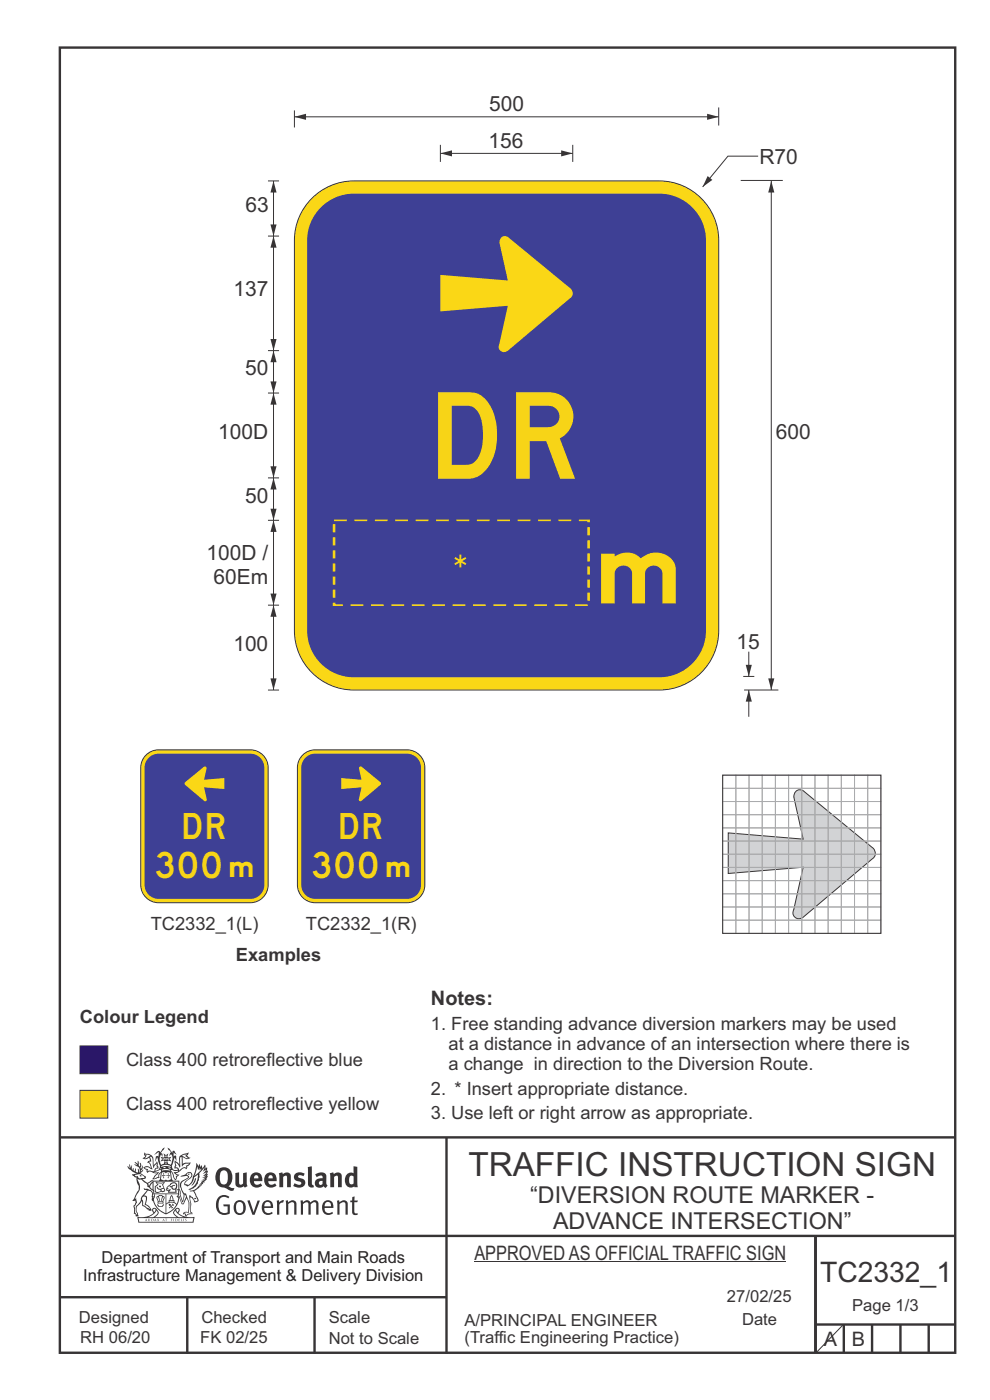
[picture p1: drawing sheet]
<svg xmlns="http://www.w3.org/2000/svg" width="210mm" height="297mm" viewBox="0 0 210 297" stroke-linecap="round" stroke-linejoin="round" font-family="sans-serif">
<g fill="none" stroke="#373435" stroke-width=".51">
<path d="M12.7 10.1h189.9v276.9h-189.9zM12.7 241.3h190M94.7 241.4v45.8M12.7 275.2h82M12.7 262.2h190.1M39.7 275.2v12M66.7 275.2v12M173 262.1v24.9M173 281h29.6M179 281v6M185 281v6M191 281v6"/>
<path d="M197 281v6"/>
</g>
<g fill="#373435">
<path d="M47 248.4a2.55 2.55 0 0 0 0 2.7l.3 .2a.81 .81 0 0 0 1-1v-.5a1.04 1.04 0 0 0-1.1-1.5zM46.3 248.1a1.82 1.82 0 0 1 2.1-.2 1.82 1.82 0 0 1 .9 1.8 2.29 2.29 0 0 1-.8 2l.7 .3h.5l-.2 .6a2.87 2.87 0 0 1-2-.7 2.12 2.12 0 0 1-1.7-3.1z" fill-rule="evenodd"/>
<path d="M49.9 248.9l.8-.2v2a.46 .46 0 0 0 .3 .6 .46 .46 0 0 0 .6-.3v-2.1l.7-.2v2.4l.2 .5-.5 .3-.3-.3a1.02 1.02 0 0 1-1.2 .3 1.02 1.02 0 0 1-.6-1.1z" fill-rule="evenodd"/>
<path d="M54 249.5l-.1 .5h.9a.49 .49 0 0 0-.2-.6 .49 .49 0 0 0-.6 .1zM53.4 249.1a1.34 1.34 0 0 1 1.6-.2 1.34 1.34 0 0 1 .6 1.5v.2h-1.7a.77 .77 0 0 0 .5 .8 .77 .77 0 0 0 .9-.4l.3 .5a1.59 1.59 0 0 1-2 .2 1.59 1.59 0 0 1-.5-2.1z" fill-rule="evenodd"/>
<path d="M57 249.5l-.1 .5h1a.49 .49 0 0 0-.2-.6 .49 .49 0 0 0-.7 .1zM56.4 249.1a1.34 1.34 0 0 1 1.6-.2 1.34 1.34 0 0 1 .7 1.5v.2h-1.8a.77 .77 0 0 0 .5 .8 .77 .77 0 0 0 .9-.4l.4 .5a1.59 1.59 0 0 1-2.1 .2 1.59 1.59 0 0 1-.5-2.1z" fill-rule="evenodd"/>
<path d="M59.2 248.9l.7-.2 .1 .4a.95 .95 0 0 1 1-.3 .95 .95 0 0 1 .7 .8v2.3h-.8v-2.3a.46 .46 0 0 0-.8 .1v2.2h-.8z" fill-rule="evenodd"/>
<path d="M62.6 249.1a1.75 1.75 0 0 1 2-.1l-.2 .5-.6-.2a.43 .43 0 0 0-.6 .3l.4 .3a1.04 1.04 0 0 1 1.2 1.1 1.04 1.04 0 0 1-1.4 1l-1.2-.4 .3-.6 1 .4 .4-.4a.88 .88 0 0 0-1-.5l-.4-.2-.1-.4z" fill-rule="evenodd"/>
<path d="M65.3 247.6l.8-.2 .1 3.8 .3 .2 .1 .4a.88 .88 0 0 1-1 0 .88 .88 0 0 1-.3-1z" fill-rule="evenodd"/>
<path d="M67.8 250.6a.43 .43 0 0 0-.1 .7 .43 .43 0 0 0 .7-.1v-.7zM66.8 249.1a1.7 1.7 0 0 1 2.4 .1v1.9l.3 .4-.4 .5-.5-.4a1.03 1.03 0 0 1-1.7-.1 1.03 1.03 0 0 1 .8-1.5h.7v-.4a.8 .8 0 0 0-1.2 .1z" fill-rule="evenodd"/>
<path d="M70 248.9l.7-.2 .1 .4a.95 .95 0 0 1 1-.3 .95 .95 0 0 1 .7 .8v2.3h-.8v-2.3a.46 .46 0 0 0-.8 .1v2.2h-.8z" fill-rule="evenodd"/>
<path d="M74.3 249.5a1.48 1.48 0 0 0 0 1.7h.5l.2-.1v-1.5l-.3-.2zM75 247.4l.8 .1 .1 4.4h-.7l-.1-.2a1.26 1.26 0 0 1-1.4 0 1.26 1.26 0 0 1-.5-1.3 1.29 1.29 0 0 1 .4-1.4 1.29 1.29 0 0 1 1.4-.1z" fill-rule="evenodd"/>
<path d="M46.4 253.9a1.72 1.72 0 0 1 2.3 0l-.3 .3a1.24 1.24 0 0 0-1.4-.2 1.24 1.24 0 0 0-.6 1.4 1.49 1.49 0 0 0 1.2 1.9l.7-.1v-1.3h-.8l-.1-.4h1.3v1.9a1.93 1.93 0 0 1-2.2 0 1.93 1.93 0 0 1-.7-2.2l.2-.8z" fill-rule="evenodd"/>
<path d="M50.4 255.1a1.65 1.65 0 0 0 .2 2.2 .99 .99 0 0 0 1-1.4 .78 .78 0 0 0-.4-.8 .78 .78 0 0 0-.8 0zM50 254.9a1.33 1.33 0 0 1 1.6-.1 1.33 1.33 0 0 1 .5 1.4 1.31 1.31 0 0 1-1.3 1.6 1.31 1.31 0 0 1-1.2-1.6v-.6z" fill-rule="evenodd"/>
<path d="M52.5 254.7l.4-.1 .9 2.6 .8-2.5h.5l-1.1 3h-.5z" fill-rule="evenodd"/>
<path d="M56.3 255.2l-.2 .7h1.3a.7 .7 0 0 0-.3-.8 .7 .7 0 0 0-.8 .1zM55.9 255a1.22 1.22 0 0 1 1.5-.2 1.22 1.22 0 0 1 .5 1.5h-1.8a.93 .93 0 0 0 .5 1 .93 .93 0 0 0 1.1-.2l.2 .3a1.43 1.43 0 0 1-1.8 .1 1.43 1.43 0 0 1-.6-1.7z" fill-rule="evenodd"/>
<path d="M58.7 254.7l.4-.1 .1 .5 .4-.4 .6-.1-.2 .5a.66 .66 0 0 0-.8 .7v1.9h-.4z" fill-rule="evenodd"/>
<path d="M60.6 254.7l.4-.1 .1 .5a.94 .94 0 0 1 1-.5 .94 .94 0 0 1 .8 .8v2.3h-.5l-.1-2.5a.81 .81 0 0 0-1.2 .3v2.2h-.4z" fill-rule="evenodd"/>
<path d="M63.7 254.7l.5-.1 .1 .5 .4-.3a.78 .78 0 0 1 1.1 .3 .9 .9 0 0 1 1-.5 .9 .9 0 0 1 .8 .8v2.3h-.5l-.1-2.5a.67 .67 0 0 0-1.1 .3v2.2h-.5v-2.4l-.4-.3-.7 .4v2.3h-.5z" fill-rule="evenodd"/>
<path d="M69 255.2l-.1 .7h1.3a.7 .7 0 0 0-.3-.8 .7 .7 0 0 0-.9 .1zM68.7 255a1.22 1.22 0 0 1 1.5-.2 1.22 1.22 0 0 1 .5 1.5h-1.8a.93 .93 0 0 0 .4 1 .93 .93 0 0 0 1.2-.2l.1 .3a1.44 1.44 0 0 1-1.7 .1 1.44 1.44 0 0 1-.6-1.7z" fill-rule="evenodd"/>
<path d="M71.4 254.7l.5-.1 .1 .5a.94 .94 0 0 1 1-.5 .94 .94 0 0 1 .8 .8v2.3h-.5l-.1-2.5a.81 .81 0 0 0-1.2 .3v2.2h-.4z" fill-rule="evenodd"/>
<path d="M74.7 253.9l.5-.1v.9h.7l-.1 .3h-.6v2.2l.1 .2h.5l.1 .3a.75 .75 0 0 1-1.2-.6v-2.1h-.4v-.3h.4z" fill-rule="evenodd"/>
<path d="M30.8 244.9l1.1 .3-.9 .5h-.4l.6-.5zM31.8 245.4h.2a2.44 2.44 0 0 1 .4 1.9l.1 .5 .7-1-.1 .6 .3 .3a.57 .57 0 0 0-.6 .7l-1-.1-.5 .2 .2-.5-.8-.3 .7-.1 .9 .5 .1-.1-.6-1.3-.2-.2h.5zM30.7 244.4l-.1 .5 .2 .4-.6 .4a1.04 1.04 0 0 0 1.4-.1l.2 .6-.3 .1-.2 .4a.94 .94 0 0 1 .8 1.1l-.2-.1a1.16 1.16 0 0 0-1.5-.1l.3 .4 .4 .2 .1 .5 .2 .1 .1-.2a.94 .94 0 0 1 1.1 .2l.8 .1-1.2 1.2a1.13 1.13 0 0 0 1.2-.2l.4-.1-.1-.4 .5-.8a.83 .83 0 0 0-.6 1.1l-.3-.1-.7 .4 1.1-1.4-.5 .1-.5-.1 1.3-.5-.1-.1-.9 .4v-.3l.2-.2 .3 .1 .1-.3-.2-.4v-.6l-.1-.4-.7 1v-.7a1.42 1.42 0 0 0-1.6-1.8z" fill-rule="evenodd"/>
<path d="M38.5 245.2l.5-.2 .7-.1-.6 .3 .8 .5h-.3zM38.3 245.5l.2-.1 .1 2a1.69 1.69 0 0 1 1.6-.6l-.8 .5 .1 .5a1.1 1.1 0 0 0-1.5 .6l-.1-.5-.2-.2h-.5l.3-.4-.3-.7a1.42 1.42 0 0 1 .8 1.1l.2-.1zM37.1 246.2l.1 1-.2 .3 .1 .4h.5l.1 .2a.96 .96 0 0 1-1.1-.1l-.1 .1a1.06 1.06 0 0 0 1.3 .2v.1a.72 .72 0 0 1-1 .2l.3 .5 .6 .2-.4 .2-.1 .6-.2-.3-.4-1.1-.4-.4 .4 .9a1.54 1.54 0 0 0 .7 1.2l.2-.3a.58 .58 0 0 1 .4-.8l.2-.1h-.3l-.5-.3 .9-.5a.93 .93 0 0 1 1.2-.5v.2l.2-.2 .1-.5a.99 .99 0 0 0 .7-.8l-1.3 .1-.3 .2-.1-1.4 .9 .4 .9-.3h-.4l-.5-.4 .4-.7-.6 .2a1.46 1.46 0 0 0-1.4 2.1v.4l-.2-.4z" fill-rule="evenodd"/>
<path d="M35.6 248.9l.2 .1-.1 .3 .4 .1h-.4v.6l-.1-.6h-.3l.3-.1z" fill-rule="evenodd"/>
<path d="M34.6 248.9l.2 .1v.3l.3 .1h-.3l-.1 .6v-.6h-.4l.4-.1z" fill-rule="evenodd"/>
<path d="M34.3 248.8a.57 .57 0 0 1 .9 .2 .57 .57 0 0 1 .9-.2l.2 1.4h-.2a.57 .57 0 0 1-.9 0 .69 .69 0 0 1-1.1 0zM34.2 248.1l-.3 2.1-.2 .4h3l-.2-.4-.3-2.1h-.2v.2l-.8-.1-.8 .1v-.2z" fill-rule="evenodd"/>
<path d="M34.2 252.4a.3 .3 0 0 0 .6 0 .3 .3 0 0 0-.6 0zM33.3 250.9l.3 .3-.3 .4a.79 .79 0 0 0 0 1.3l.8-.2-.1-.3a.55 .55 0 0 1-.7-.6l.1-.1 .2 .3 .3 .2 .8-.2-.4-.7 .4-.4-.7 .2zM33 250.7l1.1 .2 .9-.2-.4 .6 .4 1.2a.56 .56 0 0 1-.8 .3l-.2 .1a.73 .73 0 0 1-.9 .1 .73 .73 0 0 1-.3-1v-.4l.6-.4z" fill-rule="evenodd"/>
<path d="M35.6 251.8l.7-.4a.58 .58 0 0 1 1-.1 .58 .58 0 0 1-.4 .9l-.3-.3a.43 .43 0 0 1 .6-.4 .57 .57 0 0 0-.8 .2l-.2-.1-.3 .1 .4 .2a.55 .55 0 0 0 .9 .4v.5h-1.3l.3-.4-.1-.1-.6 .1 .2-.3-.2-.1zM35.4 251.8l-.1 .2a.39 .39 0 0 0 .2 .6h.3l-.2 .4h1.9l-.1-.8a.86 .86 0 0 0-.1-1.3 .86 .86 0 0 0-1.3 .4z" fill-rule="evenodd"/>
<path d="M36 254.8h.8v.2h-.8zM36.4 253.8l.2 .8h-.4zM36.4 253.5l-.3 .5-.1 .6h-.2v.4l-.7 .4 .2 .1a1.48 1.48 0 0 1 2.1 .2l.2-.1-.6-.5v-.5h-.2l-.1-.6z" fill-rule="evenodd"/>
<path d="M35.8 255.4l.4 .1 .1 .3 .3-.2-.2-.2a.38 .38 0 0 1 .5 .5l-.2-.2-.3 .2 .3 .2-.3 .3-.1-.4-.4 .4-.1-.2 .4-.3-.1-.1-.2 .1z" fill-rule="evenodd"/>
<path d="M34.5 254h.2v.2l-.2 .6h-.2zM33.6 255.3h.9v.2a.55 .55 0 0 1-.8 .4v-.2l-.2-.1zM33.4 254h.2l.2 .8h-.2zM33.6 255l.8-.1 .1 .2h-.8zM33.8 253.7h.5l-.2 1.1h-.1zM33.3 253.8l-.1 .3 .3 1.1a.48 .48 0 0 0-.1 .6 .48 .48 0 0 0 .5 .2h.5a.49 .49 0 0 0 .2-.8l.3-1.1-.1-.3a1.42 1.42 0 0 0-1.5 0z" fill-rule="evenodd"/>
<path d="M33.7 251.5l.4 .1 .1 .3h-.3z" fill-rule="evenodd"/>
<path d="M41.3 250.1l.3-.2-.2 .8-.6 .8h-.2l.5-.7z" fill-rule="evenodd"/>
<path d="M39.7 249l.3-.2 .5 .2a.88 .88 0 0 1-.6 1.1 1.22 1.22 0 0 0-.8 1.3l.5 .2a.72 .72 0 0 0 .9-.4l.5-.8 .2-.6 .8-.6v.2a2.85 2.85 0 0 1-2 2.9l.1 .1a2.13 2.13 0 0 0 1.9-1.5v-.3a2.01 2.01 0 0 0 .3-1.7l1.1-1.3-.4 1 .7-.5-.7 1 .8-.4-.8 .8 .7-.2-.9 .6 .8-.1-.8 .4h.7l-.8 .3 .3 .2h-.4l.2 .3h-.4l.2 .3h-.4l.1 .2h-.1a2.16 2.16 0 0 1-2 1.1l.1 .2 .4-.1a.76 .76 0 0 1 .7 .8l.5 1.2-.6 .2a1.45 1.45 0 0 0-1.1-1.3l.2 1.8-.1 1.8 .4 .3a1.07 1.07 0 0 0-1.2 .4v-.3l-.5-.2a.87 .87 0 0 1 1.1-.1v-.7a4.4 4.4 0 0 0-.6-3.1l-.1-.3h-.2a2.16 2.16 0 0 1-.7-2.2l.3-.4 1.2-.7a.55 .55 0 0 0-.4-.8zM37.8 252.4a.76 .76 0 0 1 .3 1.1l.6 1.6 .4-1.7 .2 .1a.61 .61 0 0 1-.1 .9l-.3 .8-.2 .1-.7-1.6-.3 .1a1.18 1.18 0 0 0 .1-1.4zM41.8 247.5l.2 .7 .3-.5v.6l.4-.5a1.9 1.9 0 0 1-1.2 1.4l-.3 .3zM38.2 249.6l1.4-.2 .2 .2v.3l-.5 .2a1.26 1.26 0 0 0-.9 1.9l.2 .7a1.84 1.84 0 0 1 .1 2.1l-.4-1.4a.96 .96 0 0 0-.4-1.2l-.4 .2a.78 .78 0 0 1 0 1.3l.1 .3h.4l.4 1.1a.38 .38 0 0 0 .2 .4 .38 .38 0 0 0 .4-.1l.6-1.2a2.94 2.94 0 0 1 .4 2.5l-.1 .4h-.8l-.3 .4v.2l.4-.1 .1 .4 .2 .1a1.02 1.02 0 0 1 1.3-.5v-.4l-.3-.1 .1-1.8-.3-1.3h.1a1.14 1.14 0 0 1 .8 1 .63 .63 0 0 0 .8-.2 .63 .63 0 0 0-.2-.9l-.6-1.2 .9-.6 .2-.4h.3l-.1-.2h.4l-.1-.3h.3l-.1-.3 .5-.1-.2-.2 .6-.4v-.2h-.2l.4-.5h-.3l.3-.5-.4 .1 .4-.5v-.3l-.3 .2 .2-.7-.1-.2-.4 .3v-.8l-.6 .8-.2-.8-.2 .5-.3-.7-.1 .6-.5-.8-.1 1.4-.6 1.8a1.81 1.81 0 0 1-1 1.5l-.6-.2a1.75 1.75 0 0 1 1.1-1.2 .75 .75 0 0 0 .1-1.3 .75 .75 0 0 0-1.2 .4z" fill-rule="evenodd"/>
<path d="M41.2 254.1h.3l.2 .2-.4 .1z" fill-rule="evenodd"/>
<path d="M29.4 258.4h11.6l-.1 .8h-11.4zM31.3 258.2l.5-.1a2.48 2.48 0 0 0 1.4-1.3l.3 .5-.5 .6-.5 .3zM32.5 256.6l.3-.2 .2 .1-.3 .7zM37.2 256.8a2.65 2.65 0 0 0 1.8 1.4h-1.1l-.5-.3-.5-.6zM37.4 256.5l.2-.1 .3 .2-.3 .6zM29.2 258.2l.1 1.2h11.8l.2-1.1-.2-.1a4.1 4.1 0 0 1-3.3-.9l.3-.4-.1-.6a1.06 1.06 0 0 0-1.3 1l.2 .4 .6 .5h-4.7l.3-.1a.84 .84 0 0 0 .6-.8 .84 .84 0 0 0-.5-.8l-.3-.2h-.5l-.1 .6 .3 .4a4.2 4.2 0 0 1-3.4 .9z" fill-rule="evenodd"/>
<path d="M31 258.7l.1 .2h-.2zM31 258.5l-.3 .6 .4-.2 .2 .2z" fill-rule="evenodd"/>
<path d="M31.3 258.6h.3v.4a.25 .25 0 0 0 .2-.1 .25 .25 0 0 0-.1-.3h.1a.29 .29 0 0 1 0 .4 .29 .29 0 0 1-.4 0 .29 .29 0 0 1 0-.4z" fill-rule="evenodd"/>
<path d="M32.2 258.6a.22 .22 0 0 1 .3 .2 .22 .22 0 0 1-.3 .2zM32 258.6l.1 .4a.33 .33 0 0 0 .4 0 .33 .33 0 0 0 0-.4 .33 .33 0 0 0-.5 0z" fill-rule="evenodd"/>
<path d="M32.9 258.7l.1 .2h-.2zM32.9 258.5l-.2 .6 .3-.2 .2 .2z" fill-rule="evenodd"/>
<path d="M33.3 258.6h.2l.1 .1 .2-.1-.2 .2 .2 .3-.3-.3-.1 .3h-.1l.2-.3z" fill-rule="evenodd"/>
<path d="M34.7 258.7l.1 .2h-.2zM34.7 258.5l-.3 .6 .4-.2 .2 .2z" fill-rule="evenodd"/>
<path d="M35 258.5h.5l-.2 .1v.5h-.2l.1-.5z" fill-rule="evenodd"/>
<path d="M36.2 258.6l.3-.1-.1 .1v.2h.1h-.1v.3h-.2z" fill-rule="evenodd"/>
<path d="M36.7 258.6h.2v.5h-.2z" fill-rule="evenodd"/>
<path d="M37.3 258.6a.22 .22 0 0 1 .3 .2 .22 .22 0 0 1-.3 .2zM37.1 258.6v.4a.33 .33 0 0 0 .5 0 .33 .33 0 0 0 0-.4 .33 .33 0 0 0-.5 0z" fill-rule="evenodd"/>
<path d="M37.8 258.6l.4-.1-.2 .1v.2h.1h-.1v.2l.2 .1h-.4z" fill-rule="evenodd"/>
<path d="M38.4 258.6h.2l-.1 .4 .2 .1h-.3z" fill-rule="evenodd"/>
<path d="M38.9 258.6h.2v.5h-.2z" fill-rule="evenodd"/>
<path d="M39.3 258.6h.2h-.1l.2 .3-.2 .2-.1-.1v-.1l.2 .1z" fill-rule="evenodd"/>
<path d="M34.2 247.4a1.51 1.51 0 0 1 2 .2 2.67 2.67 0 0 0-2.1 0zM35.7 247.6l.4 .1 .1 .3-.4-.1zM34.6 247.6h.5l.1 .2h-.4zM34 247.8l.3 .2h-.3zM34.9 246.9l.3-.2 .3 .2zM34.9 245.6l.2 .1v.3h-.2zM35 245.1l.2 .2 .2-.2-.1 .3h-.2zM35.1 246.3h.2l.1 .4-.2-.2-.2 .2zM35.3 245.7l.2-.1v.4h-.2zM34.4 245.7h.3l.1 .3-.4 .1 .2-.2zM35.7 245.7h.3l-.2 .2 .2 .2-.4-.1zM32.7 244.9l1-.5-.1 1-.2-.2-.3 .2-.3 1.1 .5-1 .3 .9a1.84 1.84 0 0 1 .2 1.7l.4 .1a2.48 2.48 0 0 1 2.2 0l.2-.2-.2-.7 .7-1.8 .4 .7-.2-1-.2-.1-.2 .3v-.9l.6 .4-.6-.8-.3 .1-.1 .4-.5-.9-.5-.3 .2 .5 .6 .5-.5 .8 .4-.4a2.06 2.06 0 0 1 0 2.3l-.5-.2-.2-.6 .1-.1 .8 .2-.4-.5 .4-.5-.7 .2-.2-.2 .2-.7-.5 .4-.5-.4 .2 .7-.2 .2-.7-.2 .4 .5-.4 .5 .8-.2 .1 .1-.2 .6-.5 .2a2.02 2.02 0 0 1 0-2.2l.3 .5-.1-.7-.3-.1 .8-1.2-.4 .3-.5 .8-.2-.3a.8 .8 0 0 0-.8 .5z" fill-rule="evenodd"/>
<path d="M29.2 250.1l.3 .1a.61 .61 0 0 1 .8 .4l.3 .2a.8 .8 0 0 1 .6 1l.4 .1 .5 .5a1 1 0 0 1 .5 1.1l-.1 .7v-.5h-.1a.96 .96 0 0 0-.8-1.3l-.2-.2h-.7l-.1-.1-.1 .1 .1 .3h.6l-1.2 1.3-.2 1-.4 .6a1.33 1.33 0 0 0-.5 1.8l.2 .5a1.26 1.26 0 0 1-.5-1.5l-.1-.3a1.56 1.56 0 0 0 .4-1.7l-.3 .2 .2-.5a3.2 3.2 0 0 0 .7-3zM30.4 253.9h.4a2.06 2.06 0 0 1-.1 1.6l.7 .5 .4 .4-.6-.1-.8-.6-.1-.9a.51 .51 0 0 1 .1-.9zM28.6 249.3a1.52 1.52 0 0 1 2.1 .5l-1.1 .2-.2-.1-.1-.4h-.5zM27.5 247v.8l-.3-.4h-.1a3.1 3.1 0 0 0 1.9 1.6l-1 .1 .5 .6 .5 .1 .1 1.1a1.84 1.84 0 0 1-.3 2.5l-.4 .9-.3 .4 .2 .1 .4-.1 .1 .4-.2 .5-.3 .2 .1 1.7h.2l.3 .5 .1 .1 .4-.1-.1-.5a1.3 1.3 0 0 1-.1-1.7l.9-1 .1 1.1 .6 .2 .5 .5 .1-.1 .2 .3h.5a1.85 1.85 0 0 0-1.2-1.4l.1-.3a1.39 1.39 0 0 0 0-1.4l-.5-.1 .5-.5a.66 .66 0 0 1 .9-.4 .66 .66 0 0 1 .3 .9l-.1 .4 .2-.1v.2l-.1 .3 .2 .5 .1-.3a2.24 2.24 0 0 0 .1-2.2 .73 .73 0 0 1-.7-.7 .73 .73 0 0 1 .6-.7v-.2a.94 .94 0 0 0-.9 .8 .48 .48 0 0 1-.1-.6 .48 .48 0 0 1 .5-.2l.5-.3a.51 .51 0 0 0-.8 .2l-.5 .2-1-.8h.6l.2-.5-1.2-.7 .5-.5v-.3l-.5 .4 .1-.2a.69 .69 0 0 0 .2-1v.4l-.2 .3v-1.1l-.3-.2 .1 .6-.1 .2-.4-1.3v.7l-.6-.4 .5 .7-.6-.2 .3 .3a1 1 0 0 1 .7 1.4l-.2-.8v.9l-.5-.2v-.8l-.2 .7-.2-.1-.1-.6-.2 .4-.2-.2 .1-.7-.2 .5z" fill-rule="evenodd"/>
<path d="M29.6 249.4l.2-.1 .3 .2z" fill-rule="evenodd"/>
<path d="M32.4 250.5h5.6v2l-.2-.1v-1.7h-5.2v2.5h5.2v-.8l.1 .2-.1 1.1v-.3h-2.5v4a4.1 4.1 0 0 0 2.6-3.6l.1-.1a4 4 0 0 1-2.8 3.9 4.2 4.2 0 0 1-2.8-4.7l.1 1.2 .1-.1a3.8 3.8 0 0 0 2.5 3.4v-4h-2.5l-.2-.9z" fill-rule="evenodd"/>
<circle cx="40" cy="249.1" r=".17"/>
</g>
<path d="M154.5 176.7l15.9 1.3-2-8.9a1.31 1.31 0 0 1 .7-1.4 1.31 1.31 0 0 1 1.6 .3l14.2 11.7a1.48 1.48 0 0 1 .2 2.5l-14.6 12.3a1.31 1.31 0 0 1-1.8 .2 1.31 1.31 0 0 1-.3-1.8l2-8.9-15.9 1.3z" fill-rule="evenodd" fill="#d2d3d5" stroke="#373435" stroke-width=".21"/>
<g fill="none" stroke="#a9abae" stroke-width=".21">
<path d="M153.3 164.4h2.8v2.8h-2.8zM153.3 167.2h2.8v2.8h-2.8zM153.3 170h2.8v2.8h-2.8zM153.3 172.8h2.8v2.8h-2.8zM153.3 175.6h2.8v2.8h-2.8zM153.3 178.4h2.8v2.8h-2.8zM156.1 164.4h2.8v2.8h-2.8zM156.1 167.2h2.8v2.8h-2.8zM156.1 170h2.8v2.8h-2.8zM156.1 172.8h2.8v2.8h-2.8zM156.1 175.6h2.8v2.8h-2.8zM156.1 178.4h2.8v2.8h-2.8z"/>
<path d="M158.9 164.4h2.8v2.8h-2.8zM158.9 167.2h2.8v2.8h-2.8zM158.9 170h2.8v2.8h-2.8zM158.9 172.8h2.8v2.8h-2.8zM158.9 175.6h2.8v2.8h-2.8zM158.9 178.4h2.8v2.8h-2.8zM161.7 164.4h2.8v2.8h-2.8zM161.7 167.2h2.8v2.8h-2.8zM161.7 170h2.8v2.8h-2.8zM161.7 172.8h2.8v2.8h-2.8zM161.7 175.6h2.8v2.8h-2.8zM161.7 178.4h2.8v2.8h-2.8z"/>
<path d="M164.5 164.4h2.8v2.8h-2.8zM164.5 167.2h2.8v2.8h-2.8zM164.5 170h2.8v2.8h-2.8zM164.5 172.8h2.8v2.8h-2.8zM164.5 175.6h2.8v2.8h-2.8zM164.5 178.4h2.8v2.8h-2.8zM167.3 164.4h2.8v2.8h-2.8zM167.3 167.2h2.8v2.8h-2.8zM167.3 170h2.8v2.8h-2.8zM167.3 172.8h2.8v2.8h-2.8zM167.3 175.6h2.8v2.8h-2.8zM167.3 178.4h2.8v2.8h-2.8z"/>
<path d="M170.1 164.4h2.8v2.8h-2.8zM170.1 167.2h2.8v2.8h-2.8zM170.1 170h2.8v2.8h-2.8zM170.1 172.8h2.8v2.8h-2.8zM170.1 175.6h2.8v2.8h-2.8zM170.1 178.4h2.8v2.8h-2.8zM172.9 164.4h2.8v2.8h-2.8zM172.9 167.2h2.8v2.8h-2.8zM172.9 170h2.8v2.8h-2.8zM172.9 172.8h2.8v2.8h-2.8zM172.9 175.6h2.8v2.8h-2.8zM172.9 178.4h2.8v2.8h-2.8z"/>
<path d="M175.7 164.4h2.8v2.8h-2.8zM175.7 167.2h2.8v2.8h-2.8zM175.7 170h2.8v2.8h-2.8zM175.7 172.8h2.8v2.8h-2.8zM175.7 175.6h2.8v2.8h-2.8zM175.7 178.4h2.8v2.8h-2.8zM178.5 164.4h2.8v2.8h-2.8zM178.5 167.2h2.8v2.8h-2.8zM178.5 170h2.8v2.8h-2.8zM178.5 172.8h2.8v2.8h-2.8zM178.5 175.6h2.8v2.8h-2.8zM178.5 178.4h2.8v2.8h-2.8z"/>
<path d="M181.3 164.4h2.8v2.8h-2.8zM181.3 167.2h2.8v2.8h-2.8zM181.3 170h2.8v2.8h-2.8zM181.3 172.8h2.8v2.8h-2.8zM181.3 175.6h2.8v2.8h-2.8zM181.3 178.4h2.8v2.8h-2.8zM184.1 164.4h2.8v2.8h-2.8zM184.1 167.2h2.8v2.8h-2.8zM184.1 170h2.8v2.8h-2.8zM184.1 172.8h2.8v2.8h-2.8zM184.1 175.6h2.8v2.8h-2.8zM184.1 178.4h2.8v2.8h-2.8z"/>
<path d="M153.3 181.2h2.8v2.8h-2.8zM153.3 184h2.8v2.8h-2.8zM153.3 186.8h2.8v2.8h-2.8zM153.3 189.6h2.8v2.8h-2.8zM153.3 192.4h2.8v2.8h-2.8zM153.3 195.2h2.8v2.8h-2.8zM156.1 181.2h2.8v2.8h-2.8zM156.1 184h2.8v2.8h-2.8zM156.1 186.8h2.8v2.8h-2.8zM156.1 189.6h2.8v2.8h-2.8zM156.1 192.4h2.8v2.8h-2.8zM156.1 195.2h2.8v2.8h-2.8z"/>
<path d="M158.9 181.2h2.8v2.8h-2.8zM158.9 184h2.8v2.8h-2.8zM158.9 186.8h2.8v2.8h-2.8zM158.9 189.6h2.8v2.8h-2.8zM158.9 192.4h2.8v2.8h-2.8zM158.9 195.2h2.8v2.8h-2.8zM161.7 181.2h2.8v2.8h-2.8zM161.7 184h2.8v2.8h-2.8zM161.7 186.8h2.8v2.8h-2.8zM161.7 189.6h2.8v2.8h-2.8zM161.7 192.4h2.8v2.8h-2.8zM161.7 195.2h2.8v2.8h-2.8z"/>
<path d="M164.5 181.2h2.8v2.8h-2.8zM164.5 184h2.8v2.8h-2.8zM164.5 186.8h2.8v2.8h-2.8zM164.5 189.6h2.8v2.8h-2.8zM164.5 192.4h2.8v2.8h-2.8zM164.5 195.2h2.8v2.8h-2.8zM167.3 181.2h2.8v2.8h-2.8zM167.3 184h2.8v2.8h-2.8zM167.3 186.8h2.8v2.8h-2.8zM167.3 189.6h2.8v2.8h-2.8zM167.3 192.4h2.8v2.8h-2.8zM167.3 195.2h2.8v2.8h-2.8z"/>
<path d="M170.1 181.2h2.8v2.8h-2.8zM170.1 184h2.8v2.8h-2.8zM170.1 186.8h2.8v2.8h-2.8zM170.1 189.6h2.8v2.8h-2.8zM170.1 192.4h2.8v2.8h-2.8zM170.1 195.2h2.8v2.8h-2.8zM172.9 181.2h2.8v2.8h-2.8zM172.9 184h2.8v2.8h-2.8zM172.9 186.8h2.8v2.8h-2.8zM172.9 189.6h2.8v2.8h-2.8zM172.9 192.4h2.8v2.8h-2.8zM172.9 195.2h2.8v2.8h-2.8z"/>
<path d="M175.7 181.2h2.8v2.8h-2.8zM175.7 184h2.8v2.8h-2.8zM175.7 186.8h2.8v2.8h-2.8zM175.7 189.6h2.8v2.8h-2.8zM175.7 192.4h2.8v2.8h-2.8zM175.7 195.2h2.8v2.8h-2.8zM178.5 181.2h2.8v2.8h-2.8zM178.5 184h2.8v2.8h-2.8zM178.5 186.8h2.8v2.8h-2.8zM178.5 189.6h2.8v2.8h-2.8zM178.5 192.4h2.8v2.8h-2.8zM178.5 195.2h2.8v2.8h-2.8z"/>
<path d="M181.3 181.2h2.8v2.8h-2.8zM181.3 184h2.8v2.8h-2.8zM181.3 186.8h2.8v2.8h-2.8zM181.3 189.6h2.8v2.8h-2.8zM181.3 192.4h2.8v2.8h-2.8zM181.3 195.2h2.8v2.8h-2.8zM184.1 181.2h2.8v2.8h-2.8zM184.1 184h2.8v2.8h-2.8zM184.1 186.8h2.8v2.8h-2.8zM184.1 189.6h2.8v2.8h-2.8zM184.1 192.4h2.8v2.8h-2.8zM184.1 195.2h2.8v2.8h-2.8z"/>
</g>
<path d="M153.3 164.4h33.6v33.6h-33.6z" fill="none" stroke="#373435" stroke-width=".21"/>
<path d="M65.7 42.6a12.6 12.6 0 0 1 9.4-4.2h64.8a12.6 12.6 0 0 1 12.6 12.6v82.8a12.6 12.6 0 0 1-12.6 12.6h-64.8a12.6 12.6 0 0 1-12.6-12.6v-82.8a12.5 12.5 0 0 1 3.2-8.4z" fill-rule="evenodd" fill="#fad716" stroke="#373435" stroke-width=".21"/>
<path d="M67.7 44.4a9.9 9.9 0 0 1 7.4-3.3h64.8a9.9 9.9 0 0 1 9.9 9.9v82.8a9.9 9.9 0 0 1-9.9 9.9h-64.8a9.9 9.9 0 0 1-9.9-9.9v-82.8a9.9 9.9 0 0 1 2.5-6.6z" fill-rule="evenodd" fill="#3e4095"/>
<path d="M157.1 38.3h8.9M163.6 38.4v108" fill="none" stroke="#373435" stroke-width=".21"/>
<g fill="#373435">
<path d="M163.6 38.4l.7 2.4h-1.3z"/>
<path d="M163 143.9h1.3l-.7 2.5z"/>
</g>
<path d="M62.5 24.8h90M152.5 22.8v3.8" fill="none" stroke="#373435" stroke-width=".21"/>
<g fill="#373435">
<path d="M62.5 24.8l2.4-.7v1.3z"/>
<path d="M150 24.1l2.5 .7-2.5 .6z"/>
</g>
<path d="M158.8 138.2v5.3M157.7 143.5h2.3" fill="none" stroke="#373435" stroke-width=".21"/>
<path d="M158.2 141h1.3l-.7 2.5z" fill="#373435"/>
<path d="M160.8 33.1h-6.4l-5.4 6.6" fill="none" stroke="#373435" stroke-width=".21"/>
<path d="M150.1 37.3l1 .9-2.1 1.5z" fill="#373435"/>
<path d="M62.5 23.4v3.6M157.8 146.4h7.3" fill="none" stroke="#373435" stroke-width=".21"/>
<path d="M96.6 118.2l.9 .5v-1h.4v1l.8-.5 .2 .3-.9 .5 .9 .5-.2 .4-.8-.5v1h-.4v-1l-.9 .5-.2-.4 .9-.5-.9-.5z" fill-rule="evenodd" fill="#f9d616"/>
<path d="M158.8 146.4v5.7" fill="none" stroke="#373435" stroke-width=".21"/>
<path d="M158.8 146.4l.7 2.4h-1.3z" fill="#373435"/>
<path d="M93.4 58.3l14.3 1.2-1.8-8a1.18 1.18 0 0 1 .7-1.3 1.18 1.18 0 0 1 1.4 .3l12.8 10.5a1.33 1.33 0 0 1 .1 2.3l-13.1 11a1.18 1.18 0 0 1-1.6 .2 1.18 1.18 0 0 1-.3-1.6l1.8-8-14.3 1.2z" fill-rule="evenodd" fill="#fad716"/>
<path d="M70.9 110.4h54v18h-54z" fill="none" stroke="#f9d616" stroke-width=".43" stroke-dasharray="2.2 1.3" stroke-linecap="butt"/>
<path d="M93.4 30.7v3.6M93.4 32.5h28.1M121.5 30.7v3.6" fill="none" stroke="#373435" stroke-width=".21"/>
<g fill="#373435">
<path d="M93.4 32.5l2.5-.6v1.3z"/>
<path d="M119 31.9l2.5 .6-2.5 .7z"/>
</g>
<path d="M58 128.4v18M56.8 146.4h2.4" fill="none" stroke="#373435" stroke-width=".21"/>
<g fill="#373435">
<path d="M58 128.4l.7 2.4h-1.3z"/>
<path d="M57.4 143.9h1.3l-.7 2.5z"/>
</g>
<path d="M58 110.4v18M56.8 128.4h2.4" fill="none" stroke="#373435" stroke-width=".21"/>
<g fill="#373435">
<path d="M58 110.4l.7 2.4h-1.3z"/>
<path d="M57.4 125.9h1.3l-.7 2.5z"/>
</g>
<path d="M56.8 110.4h2.4M58 101.4v9" fill="none" stroke="#373435" stroke-width=".21"/>
<g fill="#373435">
<path d="M58 101.4l.7 2.4h-1.3z"/>
<path d="M57.4 107.9h1.3l-.7 2.5z"/>
</g>
<path d="M56.8 74.4h2.4M56.8 83.4h2.4M58 83.4v18M56.8 101.4h2.4" fill="none" stroke="#373435" stroke-width=".21"/>
<g fill="#373435">
<path d="M57.4 98.9h1.3l-.7 2.5z"/>
<path d="M58 83.4l.7 2.4h-1.3z"/>
</g>
<path d="M58 74.4v9" fill="none" stroke="#373435" stroke-width=".21"/>
<g fill="#373435">
<path d="M58 74.4l.7 2.4h-1.3z"/>
<path d="M57.4 80.9h1.3l-.7 2.5z"/>
</g>
<path d="M56.8 38.4h2.4M58 38.4v11.7M56.8 50.1h2.4" fill="none" stroke="#373435" stroke-width=".21"/>
<g fill="#373435">
<path d="M58 38.4l.7 2.4h-1.3z"/>
<path d="M57.4 47.6h1.3l-.7 2.5z"/>
</g>
<path d="M58 50.1v24.3" fill="none" stroke="#373435" stroke-width=".21"/>
<g fill="#373435">
<path d="M57.4 71.9h1.3l-.7 2.5z"/>
<path d="M58 50.1l.7 2.4h-1.3z"/>
</g>
<path d="M31 160.2a3.8 3.8 0 0 1 2.6-1.1h19.5a3.8 3.8 0 0 1 3.8 3.8v24.8a3.8 3.8 0 0 1-3.8 3.8h-19.5a3.8 3.8 0 0 1-3.7-3.8v-24.8a3.8 3.8 0 0 1 1.1-2.7z" fill-rule="evenodd" fill="#fad716" stroke="#373435" stroke-width=".21"/>
<path d="M31.8 160.5l1.2-.5 .6-.1h19.5a2.98 2.98 0 0 1 3 3v24.8a2.98 2.98 0 0 1-3 3h-19.5a2.98 2.98 0 0 1-2.9-3v-24.8a2.97 2.97 0 0 1 1.1-2.4z" fill-rule="evenodd" fill="#3e4095"/>
<path d="M39.3 166l4-3.4a.36 .36 0 0 1 .5 .4l-.5 2.4 4.3-.3v2.3l-4.3-.4 .5 2.4a.36 .36 0 0 1-.1 .5 .36 .36 0 0 1-.4 0l-4-3.4-.1-.2z" fill-rule="evenodd" fill="#fad716"/>
<path d="M178.7 281.2l-5.6 5.8" fill="none" stroke="#373435" stroke-width=".21"/>
<path d="M64.2 160.2a3.8 3.8 0 0 1 2.7-1.1h19.4a3.8 3.8 0 0 1 3.8 3.8v24.8a3.8 3.8 0 0 1-3.8 3.8h-19.4a3.8 3.8 0 0 1-3.8-3.8v-24.8a3.8 3.8 0 0 1 1.1-2.7z" fill-rule="evenodd" fill="#fad716" stroke="#373435" stroke-width=".21"/>
<path d="M65 160.5l1.2-.5 .7-.1h19.4a2.98 2.98 0 0 1 3 3v24.8a2.98 2.98 0 0 1-3 3h-19.4a2.98 2.98 0 0 1-3-3v-24.8a2.97 2.97 0 0 1 1.1-2.4z" fill-rule="evenodd" fill="#3e4095"/>
<path d="M72.4 165.1l4.3 .3-.6-2.4a.36 .36 0 0 1 .6-.4l3.9 3.3a.4 .4 0 0 1 .1 .6l-4 3.4a.36 .36 0 0 1-.5 0 .36 .36 0 0 1-.1-.5l.6-2.4-4.3 .4z" fill-rule="evenodd" fill="#fad716"/>
<path d="M100.6 267.7h66.2" fill="none" stroke="#373435" stroke-width=".21"/>
<path d="M17 221.9h5.9v5.9h-5.9z" fill-rule="evenodd" fill="#2905a1" stroke="#373435" stroke-width=".21"/>
<path d="M17 231.3h5.9v5.9h-5.9z" fill-rule="evenodd" fill="#f7d417" stroke="#373435" stroke-width=".21"/>
<text font-size="25.5" fill="#f7d417" x="90.7" y="101.6">DR</text>
<text font-size="20.1" fill="#fad716" x="124.6" y="128">m</text>
<g font-size="7.7" fill="#f7d417">
<text x="38.3" y="178">DR</text>
<text x="71.6" y="178">DR</text>
<text x="32.1" y="186.2">300</text>
<text x="65.3" y="186.2">300</text>
</g>
<text font-size="7.1" fill="#373435" x="99.4" y="249.4">TRAFFIC INSTRUCTION SIGN</text>
<g font-size="6" fill="#fad716">
<text x="48" y="186">m</text>
<text x="81.2" y="186">m</text>
</g>
<text font-size="6" fill="#373435" x="174" y="271.9">TC2332_1</text>
<g font-size="4.9" fill="#373435">
<text x="112.5" y="255.3">“DIVERSION ROUTE MARKER -</text>
<text x="117.3" y="260.8">ADVANCE INTERSECTION”</text>
</g>
<g font-size="4.4" fill="#373435">
<text x="103.8" y="23.6">500</text>
<text x="103.6" y="31.4">156</text>
<text x="161.1" y="34.7">R70</text>
<text x="52.1" y="45">63</text>
<text x="49.5" y="62.9">137</text>
<text x="52" y="79.6">50</text>
<text x="46.3" y="93.2">100D</text>
<text x="164.6" y="93.2">600</text>
<text x="52" y="106.7">50</text>
<text x="43.8" y="118.8">100D /</text>
<text x="45.3" y="123.8">60Em</text>
<text x="156.2" y="137.6">15</text>
<text x="49.5" y="138.1">100</text>
</g>
<g font-size="4.2" fill="#373435">
<text x="91.4" y="213.1">Notes:</text>
<text x="100.6" y="267.2">APPROVED AS OFFICIAL TRAFFIC SIGN</text>
<text x="174.7" y="285.4">A</text>
<text x="180.7" y="285.4">B</text>
</g>
<g font-size="3.9" fill="#373435">
<text x="32" y="197.3">TC2332_1(L)</text>
<text x="64.9" y="197.3">TC2332_1(R)</text>
<text x="50" y="203.9">Examples</text>
<text x="16.9" y="217">Colour Legend</text>
<text x="91.4" y="218.4">1. Free standing advance diversion markers may be used</text>
<text x="26.8" y="226.1">Class 400 retroreflective blue</text>
<text x="95.1" y="222.7">at a distance in advance of an intersection where there is</text>
<text x="95.1" y="227.1">a change in direction to the Diversion Route.</text>
<text x="91.4" y="232.3">2. * Insert appropriate distance.</text>
<text x="26.8" y="235.5">Class 400 retroreflective yellow</text>
<text x="91.4" y="237.5">3. Use left or right arrow as appropriate.</text>
</g>
<g font-size="3.5" fill="#201e1e">
<text x="21.6" y="267.9">Department of Transport and Main Roads</text>
<text x="17.7" y="271.8">Infrastructure Management &amp; Delivery Division</text>
</g>
<g font-size="3.5" fill="#373435">
<text x="16.7" y="280.6">Designed</text>
<text x="42.7" y="280.6">Checked</text>
<text x="69.7" y="280.6">Scale</text>
<text x="98.5" y="281.3">A/PRINCIPAL ENGINEER</text>
<text x="154.2" y="276.2">27/02/25</text>
<text x="157.4" y="281.2">Date</text>
<text x="180.8" y="278">Page 1/3</text>
<text x="17" y="284.8">RH 06/20</text>
<text x="42.5" y="284.8">FK 02/25</text>
<text x="69.7" y="285.2">Not to Scale</text>
<text x="98.5" y="284.8">(Traffic Engineering Practice)</text>
</g>
</svg>
